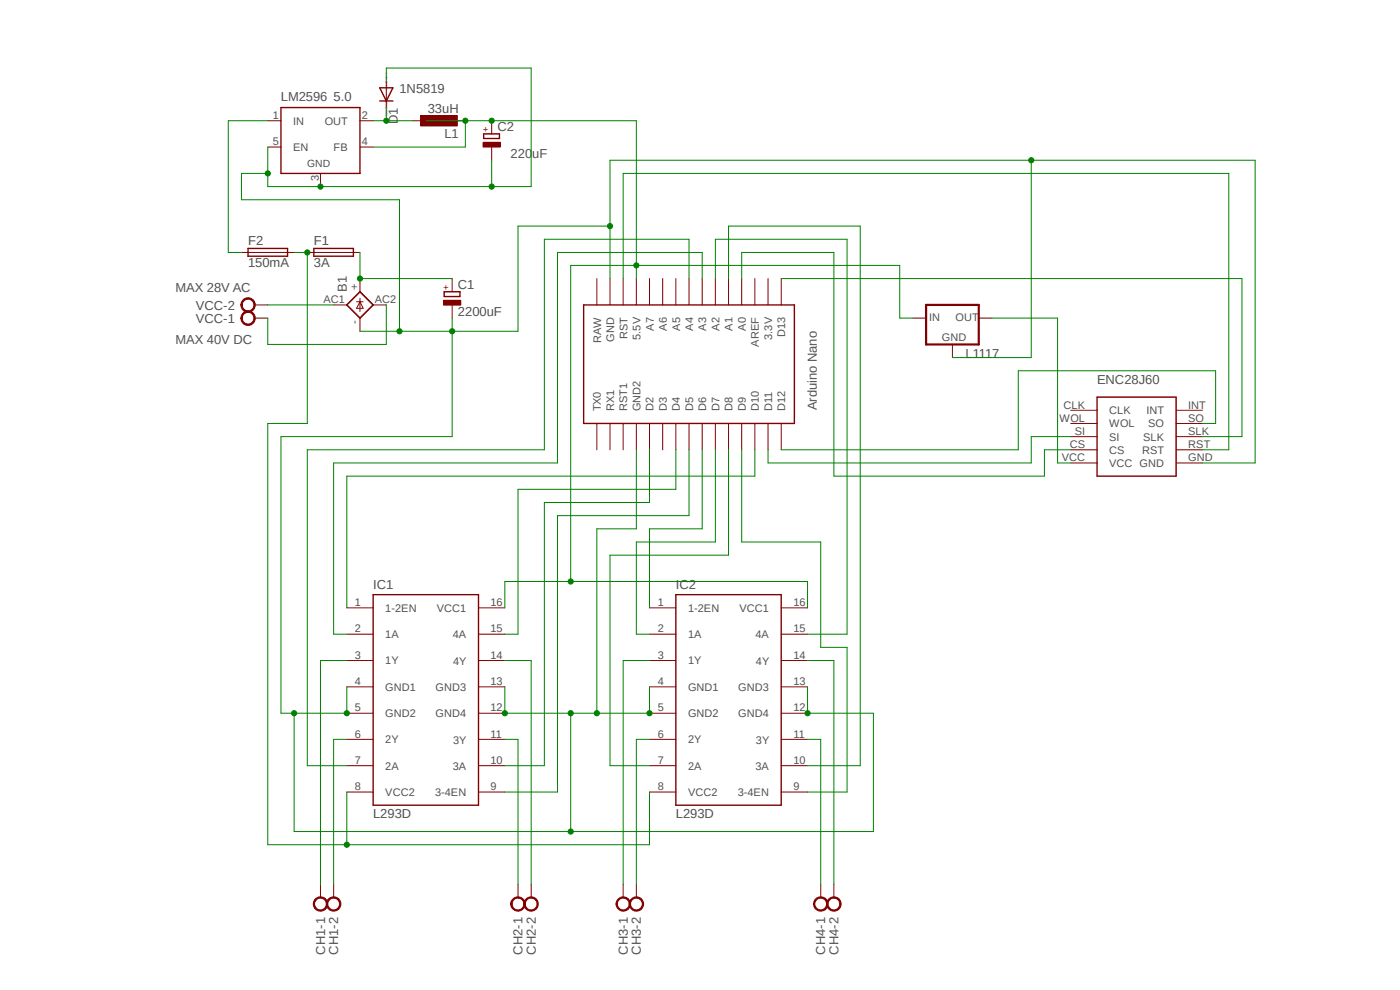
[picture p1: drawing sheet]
<svg xmlns="http://www.w3.org/2000/svg" width="297mm" height="210mm" viewBox="0 0 297 210" stroke-linecap="round" stroke-linejoin="round" font-family="sans-serif">
<path d="M36.6 12.4l229.8 191M266.4 12.4l-229.8 191" fill="none" stroke="#fff" stroke-width=".21"/>
<path d="M94.2 61.9h3.4v1h-3.4zM123.8 64.7h44.7v25.1h-44.7zM79.2 126.2h22.3v44.6h-22.3zM143.4 126.2h22.3v44.6h-22.3z" fill="none" stroke="#800000" stroke-width=".3"/>
<g fill="none" stroke="#800000" stroke-width=".21">
<path d="M76.4 59.1v2.8M126.6 59.1v5.6M129.4 59.1v5.6M132.2 59.1v5.6M135 59.1v5.6M137.8 59.1v5.6M140.6 59.1v5.6M143.4 59.1v5.6M146.2 59.1v5.6M149 59.1v5.6M151.8 59.1v5.6M154.6 59.1v5.6"/>
<path d="M157.4 59.1v5.6M160.1 59.1v5.6M162.9 59.1v5.6M165.7 59.1v5.6M70.8 64.7h2.8M75.6 64h1.4M76.4 63.3v2.8M76.4 67.5v2.8M76.4 64l.6 1.4h-1.4zM79.2 64.7h2.8M126.6 89.8v5.6M129.4 89.8v5.6"/>
<path d="M132.2 89.8v5.6M135 89.8v5.6M137.8 89.8v5.6M140.6 89.8v5.6M143.4 89.8v5.6M146.2 89.8v5.6M149 89.8v5.6M151.8 89.8v5.6M154.6 89.8v5.6M157.4 89.8v5.6M160.1 89.8v5.6M162.9 89.8v5.6"/>
<path d="M165.7 89.8v5.6M73.6 128.9h5.6M73.6 134.5h5.6M101.5 128.9h5.6M101.5 134.5h5.6M137.8 128.9h5.6M137.8 134.5h5.6M165.7 128.9h5.6M165.7 134.5h5.6M73.6 140.1h5.6M73.6 145.7h5.6M73.6 151.3h5.6"/>
<path d="M73.6 156.8h5.6M101.5 140.1h5.6M101.5 145.7h5.6M101.5 151.3h5.6M101.5 156.8h5.6M137.8 140.1h5.6M137.8 145.7h5.6M137.8 151.3h5.6M137.8 156.8h5.6M165.7 140.1h5.6M165.7 145.7h5.6M165.7 151.3h5.6"/>
<path d="M165.7 156.8h5.6M73.6 162.4h5.6M73.6 168h5.6M101.5 162.4h5.6M101.5 168h5.6M137.8 162.4h5.6M137.8 168h5.6M165.7 162.4h5.6M165.7 168h5.6"/>
</g>
<path d="M73.6 64.7l2.8-2.8 2.8 2.8-2.8 2.8z" fill="none" stroke="#800000" stroke-width=".34"/>
<path d="M94.1 63.7h3.6v1h-3.6z" fill-rule="evenodd" fill="#800000"/>
<path d="M95.9 59.1v2.8M94.1 63.7h3.6v1h-3.6zM95.9 64.7v2.8" fill="none" stroke="#800000" stroke-width=".21"/>
<path d="M51.8 66.2a1.54 1.54 0 0 1 2.3 .7 1.54 1.54 0 0 1-1.2 2.1 1.54 1.54 0 0 1-1.8-1.5h.3a1.25 1.25 0 0 1 1.8-1 1.25 1.25 0 0 1 .2 2 1.25 1.25 0 0 1-2-.6v-.4h-.3l.1-.5z" fill-rule="evenodd" fill="#800000"/>
<path d="M51.8 66.2a1.54 1.54 0 0 1 2.3 .7 1.54 1.54 0 0 1-1.2 2.1 1.54 1.54 0 0 1-1.8-1.5h.3a1.25 1.25 0 0 1 1.8-1 1.25 1.25 0 0 1 .2 2 1.25 1.25 0 0 1-2-.6v-.4h-.3l.1-.5zM54 67.5h2.8" fill="none" stroke="#800000" stroke-width=".21"/>
<path d="M51.8 63.4a1.54 1.54 0 0 1 2.3 .7 1.54 1.54 0 0 1-1.2 2.1 1.54 1.54 0 0 1-1.8-1.5h.3a1.24 1.24 0 0 1 1.8-1 1.24 1.24 0 0 1 .2 2 1.24 1.24 0 0 1-2-.6v-.4h-.3l.1-.5z" fill-rule="evenodd" fill="#800000"/>
<path d="M51.8 63.4a1.54 1.54 0 0 1 2.3 .7 1.54 1.54 0 0 1-1.2 2.1 1.54 1.54 0 0 1-1.8-1.5h.3a1.24 1.24 0 0 1 1.8-1 1.24 1.24 0 0 1 .2 2 1.24 1.24 0 0 1-2-.6v-.4h-.3l.1-.5zM54 64.7h2.8" fill="none" stroke="#800000" stroke-width=".21"/>
<path d="M66.8 190.8a1.54 1.54 0 0 1 2.4 0 1.54 1.54 0 0 1-.7 2.4 1.54 1.54 0 0 1-2-1.4h.2a1.26 1.26 0 0 1 1.7-1.2 1.26 1.26 0 0 1 .5 2 1.26 1.26 0 0 1-2.1-.4l-.1-.4h-.2z" fill-rule="evenodd" fill="#800000"/>
<path d="M66.8 190.8a1.54 1.54 0 0 1 2.4 0 1.54 1.54 0 0 1-.7 2.4 1.54 1.54 0 0 1-2-1.4h.2a1.26 1.26 0 0 1 1.7-1.2 1.26 1.26 0 0 1 .5 2 1.26 1.26 0 0 1-2.1-.4l-.1-.4h-.2zM68 187.6v2.8" fill="none" stroke="#800000" stroke-width=".21"/>
<path d="M69.6 190.8a1.54 1.54 0 0 1 2.4 0 1.54 1.54 0 0 1-.7 2.4 1.54 1.54 0 0 1-2-1.4h.2a1.26 1.26 0 0 1 1.7-1.2 1.26 1.26 0 0 1 .4 2 1.26 1.26 0 0 1-2-.4l-.1-.4h-.2z" fill-rule="evenodd" fill="#800000"/>
<path d="M69.6 190.8a1.54 1.54 0 0 1 2.4 0 1.54 1.54 0 0 1-.7 2.4 1.54 1.54 0 0 1-2-1.4h.2a1.26 1.26 0 0 1 1.7-1.2 1.26 1.26 0 0 1 .4 2 1.26 1.26 0 0 1-2-.4l-.1-.4h-.2zM70.8 187.6v2.8" fill="none" stroke="#800000" stroke-width=".21"/>
<path d="M108.7 190.8a1.53 1.53 0 0 1 2.4 .1 1.53 1.53 0 0 1-.8 2.4 1.53 1.53 0 0 1-2-1.5h.3a1.26 1.26 0 0 1 1.8-1.2 1.26 1.26 0 0 1 .4 2 1.26 1.26 0 0 1-2.1-.4l-.1-.4h-.3z" fill-rule="evenodd" fill="#800000"/>
<path d="M108.7 190.8a1.53 1.53 0 0 1 2.4 .1 1.53 1.53 0 0 1-.8 2.4 1.53 1.53 0 0 1-2-1.5h.3a1.26 1.26 0 0 1 1.8-1.2 1.26 1.26 0 0 1 .4 2 1.26 1.26 0 0 1-2.1-.4l-.1-.4h-.3zM109.9 187.6v2.8" fill="none" stroke="#800000" stroke-width=".21"/>
<path d="M111.5 190.8a1.53 1.53 0 0 1 2.4 .1 1.53 1.53 0 0 1-.8 2.4 1.53 1.53 0 0 1-2-1.5h.3a1.26 1.26 0 0 1 1.7-1.2 1.26 1.26 0 0 1 .5 2 1.26 1.26 0 0 1-2.1-.4l-.1-.4h-.3z" fill-rule="evenodd" fill="#800000"/>
<path d="M111.5 190.8a1.53 1.53 0 0 1 2.4 .1 1.53 1.53 0 0 1-.8 2.4 1.53 1.53 0 0 1-2-1.5h.3a1.26 1.26 0 0 1 1.7-1.2 1.26 1.26 0 0 1 .5 2 1.26 1.26 0 0 1-2.1-.4l-.1-.4h-.3zM112.7 187.6v2.8" fill="none" stroke="#800000" stroke-width=".21"/>
<path d="M131 190.8a1.53 1.53 0 0 1 2.5 .1 1.53 1.53 0 0 1-.9 2.4 1.53 1.53 0 0 1-1.9-1.5h.3a1.26 1.26 0 0 1 1.6-1.2 1.26 1.26 0 0 1 .7 1.9 1.26 1.26 0 0 1-2.1 0l-.2-.7h-.3z" fill-rule="evenodd" fill="#800000"/>
<path d="M131 190.8a1.53 1.53 0 0 1 2.5 .1 1.53 1.53 0 0 1-.9 2.4 1.53 1.53 0 0 1-1.9-1.5h.3a1.26 1.26 0 0 1 1.6-1.2 1.26 1.26 0 0 1 .7 1.9 1.26 1.26 0 0 1-2.1 0l-.2-.7h-.3zM132.2 187.6v2.8" fill="none" stroke="#800000" stroke-width=".21"/>
<path d="M133.8 190.8a1.53 1.53 0 0 1 2.5 .1 1.53 1.53 0 0 1-.9 2.4 1.53 1.53 0 0 1-1.9-1.5h.3a1.24 1.24 0 0 1 1.6-1.2 1.24 1.24 0 0 1 .6 1.9 1.24 1.24 0 0 1-2 0l-.2-.7h-.3z" fill-rule="evenodd" fill="#800000"/>
<path d="M133.8 190.8a1.53 1.53 0 0 1 2.5 .1 1.53 1.53 0 0 1-.9 2.4 1.53 1.53 0 0 1-1.9-1.5h.3a1.24 1.24 0 0 1 1.6-1.2 1.24 1.24 0 0 1 .6 1.9 1.24 1.24 0 0 1-2 0l-.2-.7h-.3zM135 187.6v2.8" fill="none" stroke="#800000" stroke-width=".21"/>
<path d="M172.9 190.8a1.54 1.54 0 0 1 2.5 0 1.54 1.54 0 0 1-.8 2.4 1.54 1.54 0 0 1-2-1.4h.2a1.26 1.26 0 0 1 1.8-1.2 1.26 1.26 0 0 1 .4 2 1.26 1.26 0 0 1-2.1-.4l-.1-.4h-.2z" fill-rule="evenodd" fill="#800000"/>
<path d="M172.9 190.8a1.54 1.54 0 0 1 2.5 0 1.54 1.54 0 0 1-.8 2.4 1.54 1.54 0 0 1-2-1.4h.2a1.26 1.26 0 0 1 1.8-1.2 1.26 1.26 0 0 1 .4 2 1.26 1.26 0 0 1-2.1-.4l-.1-.4h-.2zM174.1 187.6v2.8" fill="none" stroke="#800000" stroke-width=".21"/>
<path d="M175.7 190.8a1.54 1.54 0 0 1 2.5 0 1.54 1.54 0 0 1-.8 2.4 1.54 1.54 0 0 1-2-1.4h.2a1.26 1.26 0 0 1 1.8-1.2 1.26 1.26 0 0 1 .4 2 1.26 1.26 0 0 1-2.1-.4l-.1-.4h-.2z" fill-rule="evenodd" fill="#800000"/>
<path d="M56.8 25.6h2.8M56.8 31.2h2.8M68 36.8v2.8M76.4 25.6h2.8M76.4 31.2h2.8M175.7 190.8a1.54 1.54 0 0 1 2.5 0 1.54 1.54 0 0 1-.8 2.4 1.54 1.54 0 0 1-2-1.4h.2a1.26 1.26 0 0 1 1.8-1.2 1.26 1.26 0 0 1 .4 2 1.26 1.26 0 0 1-2.1-.4l-.1-.4h-.2zM176.9 187.6v2.8" fill="none" stroke="#800000" stroke-width=".21"/>
<path d="M59.6 22.8h16.8v14h-16.8zM102.6 28.4h3.4v1h-3.4z" fill="none" stroke="#800000" stroke-width=".3"/>
<path d="M102.5 30.2h3.6v1h-3.6z" fill-rule="evenodd" fill="#800000"/>
<path d="M102.5 30.2h3.6v1h-3.6zM104.3 25.6v2.8M104.3 31.2v2.8" fill="none" stroke="#800000" stroke-width=".21"/>
<path d="M89.2 24.5h7.8v2.2h-7.8z" fill-rule="evenodd" fill="#800000"/>
<g fill="none" stroke="#800000" stroke-width=".21">
<path d="M82 17.2v5.6M87.5 25.6h2.8M89.2 24.5h7.8v2.2h-7.8zM95.9 25.6h2.8M51.2 53.6h11.2M65.2 53.6h11.2M193.7 67.5h2.8M202.1 73.1v2.8M207.6 67.5h2.8M227.2 87h5.5M227.2 89.8h5.5M227.2 92.6h5.5"/>
<path d="M227.2 95.4h5.5M227.2 98.2h5.5M249.5 87h5.6M249.5 89.8h5.6M249.5 92.6h5.6M249.5 95.4h5.6M249.5 98.2h5.6"/>
</g>
<path d="M80.6 18.6h2.8l-1.4 2.8zM80.6 21.4h2.8M52.6 52.7h8.4v1.7h-8.4zM66.6 52.7h8.4v1.7h-8.4zM232.7 84.2h16.8v16.8h-16.8z" fill="none" stroke="#800000" stroke-width=".3"/>
<path d="M196.5 64.7h11.1v8.4h-11.1z" fill="none" stroke="#800000" stroke-width=".47"/>
<g fill="none" stroke="#008000" stroke-width=".21">
<path d="M132.2 59.1v-22.3h128.5v58.6h-5.6M146.2 59.1v-8.3h-30.7v44.6h-50.3v67h8.4M149 59.1v-5.5h-30.7v44.6h-47.5v36.3h2.8M151.8 59.1v-8.3h27.9v83.7h-8.4M154.6 59.1v-11.1h27.9v114.4h-11.2M65.2 89.8h-8.4v89.4h81v-11.2M137.8 95.4v11.2h-22.3v55.8h-8.4M143.4 95.4v8.4h-33.5v30.7h-2.8M146.2 95.4v14h-27.9v58.6h-11.2M149 95.4v16.8h-11.2v16.7M151.8 95.4v19.6h-16.8v19.5h2.8M154.6 95.4v22.4h-25.2v44.6h8.4"/>
<path d="M157.4 95.4v19.6h16.7v22.3h5.6v30.7h-8.4M160.1 95.4v5.6h-86.5v27.9M227.2 92.6h-8.4v5.6h-55.9v-2.8M255.1 89.8h2.8v-11.1h-41.9v16.7h-50.3M73.6 156.8h-2.8v30.8M73.6 140.1h-5.6v47.5M107.1 140.1h5.6v47.5M107.1 156.8h2.8v30.8M137.8 140.1h-5.6v47.5M137.8 156.8h-2.8v30.8M171.3 140.1h5.6v47.5M171.3 156.8h2.8v30.8"/>
<path d="M73.6 168v11.2"/>
</g>
<circle cx="73.6" cy="179.2" r=".55" fill="#008000"/>
<g fill="none" stroke="#008000" stroke-width=".21">
<path d="M62.4 53.6h2.8v36.2"/>
<circle cx="73.6" cy="179.2" r=".55"/>
</g>
<circle cx="65.2" cy="53.6" r=".55" fill="#008000"/>
<g fill="none" stroke="#008000" stroke-width=".21">
<path d="M76.4 70.3h33.5M95.9 67.5v2.8"/>
<circle cx="65.2" cy="53.6" r=".55"/>
</g>
<circle cx="95.9" cy="70.3" r=".55" fill="#008000"/>
<g fill="none" stroke="#008000" stroke-width=".21">
<path d="M266.3 34h-136.9v25.1M129.4 48h-19.5v22.3"/>
<circle cx="95.9" cy="70.3" r=".55"/>
</g>
<circle cx="129.4" cy="48" r=".55" fill="#008000"/>
<g fill="none" stroke="#008000" stroke-width=".21">
<path d="M95.9 70.3v22.3h-36.3M107.1 145.7v5.6M137.8 145.7v5.6h-11.2"/>
<circle cx="129.4" cy="48" r=".55"/>
</g>
<circle cx="137.8" cy="151.3" r=".55" fill="#008000"/>
<circle cx="137.8" cy="151.3" r=".55" fill="none" stroke="#008000" stroke-width=".21"/>
<circle cx="107.1" cy="151.3" r=".55" fill="#008000"/>
<g fill="none" stroke="#008000" stroke-width=".21">
<path d="M73.6 145.7v5.6h-11.2M107.1 151.3h19.5M171.3 145.7v5.6"/>
<circle cx="107.1" cy="151.3" r=".55"/>
</g>
<circle cx="73.6" cy="151.3" r=".55" fill="#008000"/>
<g fill="none" stroke="#008000" stroke-width=".21">
<path d="M62.4 151.3v25.1h122.9v-25.1h-14"/>
<circle cx="73.6" cy="151.3" r=".55"/>
</g>
<circle cx="171.3" cy="151.3" r=".55" fill="#008000"/>
<g fill="none" stroke="#008000" stroke-width=".21">
<path d="M121.1 151.3v25.1"/>
<circle cx="171.3" cy="151.3" r=".55"/>
</g>
<circle cx="121.1" cy="151.3" r=".55" fill="#008000"/>
<circle cx="121.1" cy="151.3" r=".55" fill="none" stroke="#008000" stroke-width=".21"/>
<circle cx="121.1" cy="176.4" r=".55" fill="#008000"/>
<g fill="none" stroke="#008000" stroke-width=".21">
<path d="M59.6 92.6v58.7h2.8"/>
<circle cx="121.1" cy="176.4" r=".55"/>
</g>
<circle cx="62.4" cy="151.3" r=".55" fill="#008000"/>
<g fill="none" stroke="#008000" stroke-width=".21">
<path d="M51.2 36.8v5.6h33.6v27.9M266.3 34v64.2"/>
<circle cx="62.4" cy="151.3" r=".55"/>
</g>
<circle cx="84.8" cy="70.3" r=".55" fill="#008000"/>
<g fill="none" stroke="#008000" stroke-width=".21">
<path d="M135 95.4v16.8h-8.4v39.1"/>
<circle cx="84.8" cy="70.3" r=".55"/>
</g>
<circle cx="126.6" cy="151.3" r=".55" fill="#008000"/>
<g fill="none" stroke="#008000" stroke-width=".21">
<path d="M51.2 36.8h5.6M56.8 31.2v8.4h11.2"/>
<circle cx="126.6" cy="151.3" r=".55"/>
</g>
<circle cx="56.8" cy="36.8" r=".55" fill="#008000"/>
<g fill="none" stroke="#008000" stroke-width=".21">
<path d="M104.3 34v5.6h-36.3"/>
<circle cx="56.8" cy="36.8" r=".55"/>
</g>
<circle cx="68" cy="39.6" r=".55" fill="#008000"/>
<g fill="none" stroke="#008000" stroke-width=".21">
<path d="M82 17.2v-2.8h30.7v25.2h-8.4"/>
<circle cx="68" cy="39.6" r=".55"/>
</g>
<circle cx="104.3" cy="39.6" r=".55" fill="#008000"/>
<g fill="none" stroke="#008000" stroke-width=".21">
<path d="M218.8 34v41.9h-16.7M255.1 98.2h11.2"/>
<circle cx="104.3" cy="39.6" r=".55"/>
</g>
<circle cx="218.8" cy="34" r=".55" fill="#008000"/>
<g fill="none" stroke="#008000" stroke-width=".21">
<path d="M121.1 56.3v67.1M82 64.7v8.4h-25.2v-5.6M107.1 128.9v-5.5h64.2v5.5"/>
<circle cx="218.8" cy="34" r=".55"/>
</g>
<circle cx="121.1" cy="123.4" r=".55" fill="#008000"/>
<g fill="none" stroke="#008000" stroke-width=".21">
<path d="M104.3 25.6h30.7M121.1 56.3h13.9"/>
<circle cx="121.1" cy="123.4" r=".55"/>
</g>
<circle cx="104.3" cy="25.6" r=".55" fill="#008000"/>
<g fill="none" stroke="#008000" stroke-width=".21">
<path d="M90.3 25.6h14"/>
<circle cx="104.3" cy="25.6" r=".55"/>
</g>
<circle cx="98.7" cy="25.6" r=".55" fill="#008000"/>
<g fill="none" stroke="#008000" stroke-width=".21">
<path d="M98.7 25.6v5.6h-19.5M135 25.6v30.7"/>
<circle cx="98.7" cy="25.6" r=".55"/>
</g>
<circle cx="135" cy="56.3" r=".55" fill="#008000"/>
<g fill="none" stroke="#008000" stroke-width=".21">
<path d="M79.2 25.6h8.3M82 22.8v2.8M135 59.1v-2.8h55.9v11.2h2.8M165.7 59.1h97.8v33.5h-8.4M56.8 64.7h14"/>
<circle cx="135" cy="56.3" r=".55"/>
</g>
<circle cx="82" cy="25.6" r=".55" fill="#008000"/>
<g fill="none" stroke="#008000" stroke-width=".21">
<path d="M76.4 53.6v5.5h19.5M157.4 59.1v-5.5h19.5v47.4h44.7v-5.6h5.6M210.4 67.5h14v30.7h2.8"/>
<circle cx="82" cy="25.6" r=".55"/>
</g>
<circle cx="76.4" cy="59.1" r=".55" fill="#008000"/>
<g fill="none" stroke="#008000" stroke-width=".21">
<path d="M56.8 25.6h-8.4v28h2.8"/>
<circle cx="76.4" cy="59.1" r=".55"/>
</g>
<g font-size="2.8" fill="#505050">
<text x="59.6" y="21.4">LM2596</text>
<text x="70.8" y="21.4">5.0</text>
<text x="84.8" y="19.8">1N5819</text>
<text x="90.8" y="23.9">33uH</text>
<text x="84.4" y="26.3" transform="rotate(-90 84.4 26.3)">D1</text>
<text x="94.3" y="29.2">L1</text>
<text x="105.5" y="27.9">C2</text>
<text x="108.3" y="33.4">220uF</text>
<text x="52.6" y="52">F2</text>
<text x="66.6" y="52">F1</text>
<text x="52.6" y="56.7">150mA</text>
<text x="66.6" y="56.7">3A</text>
<text x="37.3" y="61.9">MAX 28V AC</text>
<text x="41.6" y="65.7">VCC-2</text>
<text x="73.6" y="61.9" transform="rotate(-90 73.6 61.9)">B1</text>
<text x="97.2" y="61.4">C1</text>
<text x="41.6" y="68.5">VCC-1</text>
<text x="97.2" y="67">2200uF</text>
<text x="37.3" y="73.1">MAX 40V DC</text>
<text x="204.8" y="75.9">L1117</text>
<text x="232.7" y="81.4">ENC28J60</text>
<text x="173.3" y="87" transform="rotate(-90 173.3 87)">Arduino Nano</text>
<text x="79.2" y="125">IC1</text>
<text x="143.4" y="125">IC2</text>
<text x="79.2" y="173.6">L293D</text>
<text x="143.4" y="173.6">L293D</text>
<text x="69" y="202.5" transform="rotate(-90 69 202.5)">CH1-1</text>
<text x="71.8" y="202.5" transform="rotate(-90 71.8 202.5)">CH1-2</text>
<text x="110.9" y="202.5" transform="rotate(-90 110.9 202.5)">CH2-1</text>
<text x="113.7" y="202.5" transform="rotate(-90 113.7 202.5)">CH2-2</text>
<text x="133.2" y="202.5" transform="rotate(-90 133.2 202.5)">CH3-1</text>
<text x="136" y="202.5" transform="rotate(-90 136 202.5)">CH3-2</text>
<text x="175.1" y="202.5" transform="rotate(-90 175.1 202.5)">CH4-1</text>
<text x="177.9" y="202.5" transform="rotate(-90 177.9 202.5)">CH4-2</text>
</g>
<g font-size="2.3" fill="#505050">
<text x="57.9" y="25.2">1</text>
<text x="62.2" y="26.5">IN</text>
<text x="68.9" y="26.5">OUT</text>
<text x="76.8" y="25.2">2</text>
<text x="57.9" y="30.8">5</text>
<text x="62.2" y="32">EN</text>
<text x="70.8" y="32">FB</text>
<text x="76.8" y="30.8">4</text>
<text x="67.6" y="38.5" transform="rotate(-90 67.6 38.5)">3</text>
<text x="68.6" y="64.3">AC1</text>
<text x="76" y="61.5" transform="rotate(-90 76 61.5)">+</text>
<text x="79.5" y="64.3">AC2</text>
<text x="76" y="68.7" transform="rotate(-90 76 68.7)">-</text>
<text x="133.1" y="71.9" transform="rotate(-90 133.1 71.9)">RST</text>
<text x="138.7" y="70.1" transform="rotate(-90 138.7 70.1)">A7</text>
<text x="141.5" y="70.1" transform="rotate(-90 141.5 70.1)">A6</text>
<text x="144.3" y="70.1" transform="rotate(-90 144.3 70.1)">A5</text>
<text x="147" y="70.1" transform="rotate(-90 147 70.1)">A4</text>
<text x="149.8" y="70.1" transform="rotate(-90 149.8 70.1)">A3</text>
<text x="152.6" y="70.1" transform="rotate(-90 152.6 70.1)">A2</text>
<text x="155.4" y="70.1" transform="rotate(-90 155.4 70.1)">A1</text>
<text x="158.2" y="70.1" transform="rotate(-90 158.2 70.1)">A0</text>
<text x="166.6" y="71.6" transform="rotate(-90 166.6 71.6)">D13</text>
<text x="197.2" y="68.2">IN</text>
<text x="202.7" y="68.2">OUT</text>
<text x="127.5" y="72.7" transform="rotate(-90 127.5 72.7)">RAW</text>
<text x="130.3" y="72.5" transform="rotate(-90 130.3 72.5)">GND</text>
<text x="135.9" y="72.1" transform="rotate(-90 135.9 72.1)">5.5V</text>
<text x="161" y="73.5" transform="rotate(-90 161 73.5)">AREF</text>
<text x="163.8" y="72.1" transform="rotate(-90 163.8 72.1)">3.3V</text>
<text x="199.8" y="72.3">GND</text>
<text x="127.5" y="87.3" transform="rotate(-90 127.5 87.3)">TX0</text>
<text x="130.3" y="87.3" transform="rotate(-90 130.3 87.3)">RX1</text>
<text x="133.1" y="87.3" transform="rotate(-90 133.1 87.3)">RST1</text>
<text x="135.9" y="87.3" transform="rotate(-90 135.9 87.3)">GND2</text>
<text x="138.6" y="87.3" transform="rotate(-90 138.6 87.3)">D2</text>
<text x="141.4" y="87.3" transform="rotate(-90 141.4 87.3)">D3</text>
<text x="144.2" y="87.3" transform="rotate(-90 144.2 87.3)">D4</text>
<text x="147" y="87.3" transform="rotate(-90 147 87.3)">D5</text>
<text x="149.8" y="87.3" transform="rotate(-90 149.8 87.3)">D6</text>
<text x="152.6" y="87.3" transform="rotate(-90 152.6 87.3)">D7</text>
<text x="155.4" y="87.3" transform="rotate(-90 155.4 87.3)">D8</text>
<text x="158.2" y="87.3" transform="rotate(-90 158.2 87.3)">D9</text>
<text x="161" y="87.3" transform="rotate(-90 161 87.3)">D10</text>
<text x="163.8" y="87.3" transform="rotate(-90 163.8 87.3)">D11</text>
<text x="166.6" y="87.3" transform="rotate(-90 166.6 87.3)">D12</text>
<text x="224.8" y="89.5">WOL</text>
<text x="225.6" y="86.7">CLK</text>
<text x="235.3" y="87.9">CLK</text>
<text x="243.3" y="87.9">INT</text>
<text x="252.1" y="86.7">INT</text>
<text x="252.1" y="89.5">SO</text>
<text x="227" y="95">CS</text>
<text x="228" y="92.2">SI</text>
<text x="235.3" y="90.7">WOL</text>
<text x="235.3" y="93.5">SI</text>
<text x="242.5" y="93.5">SLK</text>
<text x="243.6" y="90.7">SO</text>
<text x="252.1" y="92.2">SLK</text>
<text x="252.1" y="95">RST</text>
<text x="225.3" y="97.8">VCC</text>
<text x="235.3" y="96.3">CS</text>
<text x="235.3" y="99.1">VCC GND</text>
<text x="242.3" y="96.3">RST</text>
<text x="252.1" y="97.8">GND</text>
<text x="75.3" y="128.6">1</text>
<text x="81.7" y="129.8">1-2EN</text>
<text x="92.7" y="129.8">VCC1</text>
<text x="104.1" y="128.6">16</text>
<text x="139.5" y="128.6">1</text>
<text x="146" y="129.8">1-2EN</text>
<text x="156.9" y="129.8">VCC1</text>
<text x="168.3" y="128.6">16</text>
<text x="75.3" y="134.1">2</text>
<text x="81.7" y="135.4">1A</text>
<text x="96.1" y="135.4">4A</text>
<text x="104.1" y="134.1">15</text>
<text x="139.5" y="134.1">2</text>
<text x="146" y="135.4">1A</text>
<text x="160.3" y="135.4">4A</text>
<text x="168.3" y="134.1">15</text>
<text x="75.3" y="139.7">3</text>
<text x="81.7" y="140.9">1Y</text>
<text x="96.1" y="141">4Y</text>
<text x="104.1" y="139.7">14</text>
<text x="139.5" y="139.7">3</text>
<text x="146" y="140.9">1Y</text>
<text x="160.4" y="141">4Y</text>
<text x="168.3" y="139.7">14</text>
<text x="75.3" y="145.3">4</text>
<text x="81.7" y="146.5">GND1</text>
<text x="92.4" y="146.6">GND3</text>
<text x="104.1" y="145.3">13</text>
<text x="139.5" y="145.3">4</text>
<text x="146" y="146.5">GND1</text>
<text x="156.6" y="146.6">GND3</text>
<text x="168.3" y="145.3">13</text>
<text x="75.3" y="150.9">5</text>
<text x="81.7" y="152.1">GND2</text>
<text x="92.4" y="152.1">GND4</text>
<text x="104.1" y="150.9">12</text>
<text x="139.5" y="150.9">5</text>
<text x="146" y="152.1">GND2</text>
<text x="156.6" y="152.1">GND4</text>
<text x="168.3" y="150.9">12</text>
<text x="75.3" y="156.5">6</text>
<text x="81.7" y="157.7">2Y</text>
<text x="96.1" y="157.7">3Y</text>
<text x="104.1" y="156.5">11</text>
<text x="139.5" y="156.5">6</text>
<text x="146" y="157.7">2Y</text>
<text x="160.4" y="157.7">3Y</text>
<text x="168.3" y="156.5">11</text>
<text x="75.3" y="162.1">7</text>
<text x="75.3" y="167.6">8</text>
<text x="81.7" y="163.3">2A</text>
<text x="96.1" y="163.3">3A</text>
<text x="104.1" y="162.1">10</text>
<text x="104.1" y="167.6">9</text>
<text x="139.5" y="162.1">7</text>
<text x="139.5" y="167.6">8</text>
<text x="146" y="163.3">2A</text>
<text x="160.3" y="163.3">3A</text>
<text x="168.3" y="162.1">10</text>
<text x="168.3" y="167.6">9</text>
<text x="81.7" y="168.9">VCC2</text>
<text x="92.3" y="168.9">3-4EN</text>
<text x="146" y="168.9">VCC2</text>
<text x="156.5" y="168.9">3-4EN</text>
</g>
<text font-size="2.2" fill="#505050" x="65.2" y="35.4">GND</text>
<g font-size="1.9" fill="#800000">
<text x="103.7" y="27.9" transform="rotate(-90 103.7 27.9)">+</text>
<text x="95.3" y="61.5" transform="rotate(-90 95.3 61.5)">+</text>
</g>
<g font-size=".6" fill="#800080">
<text x="82.2" y="19" transform="rotate(-90 82.2 19)">SpiceOrder 1</text>
<text x="82.2" y="24.6" transform="rotate(-90 82.2 24.6)">SpiceOrder 2</text>
</g>
</svg>
